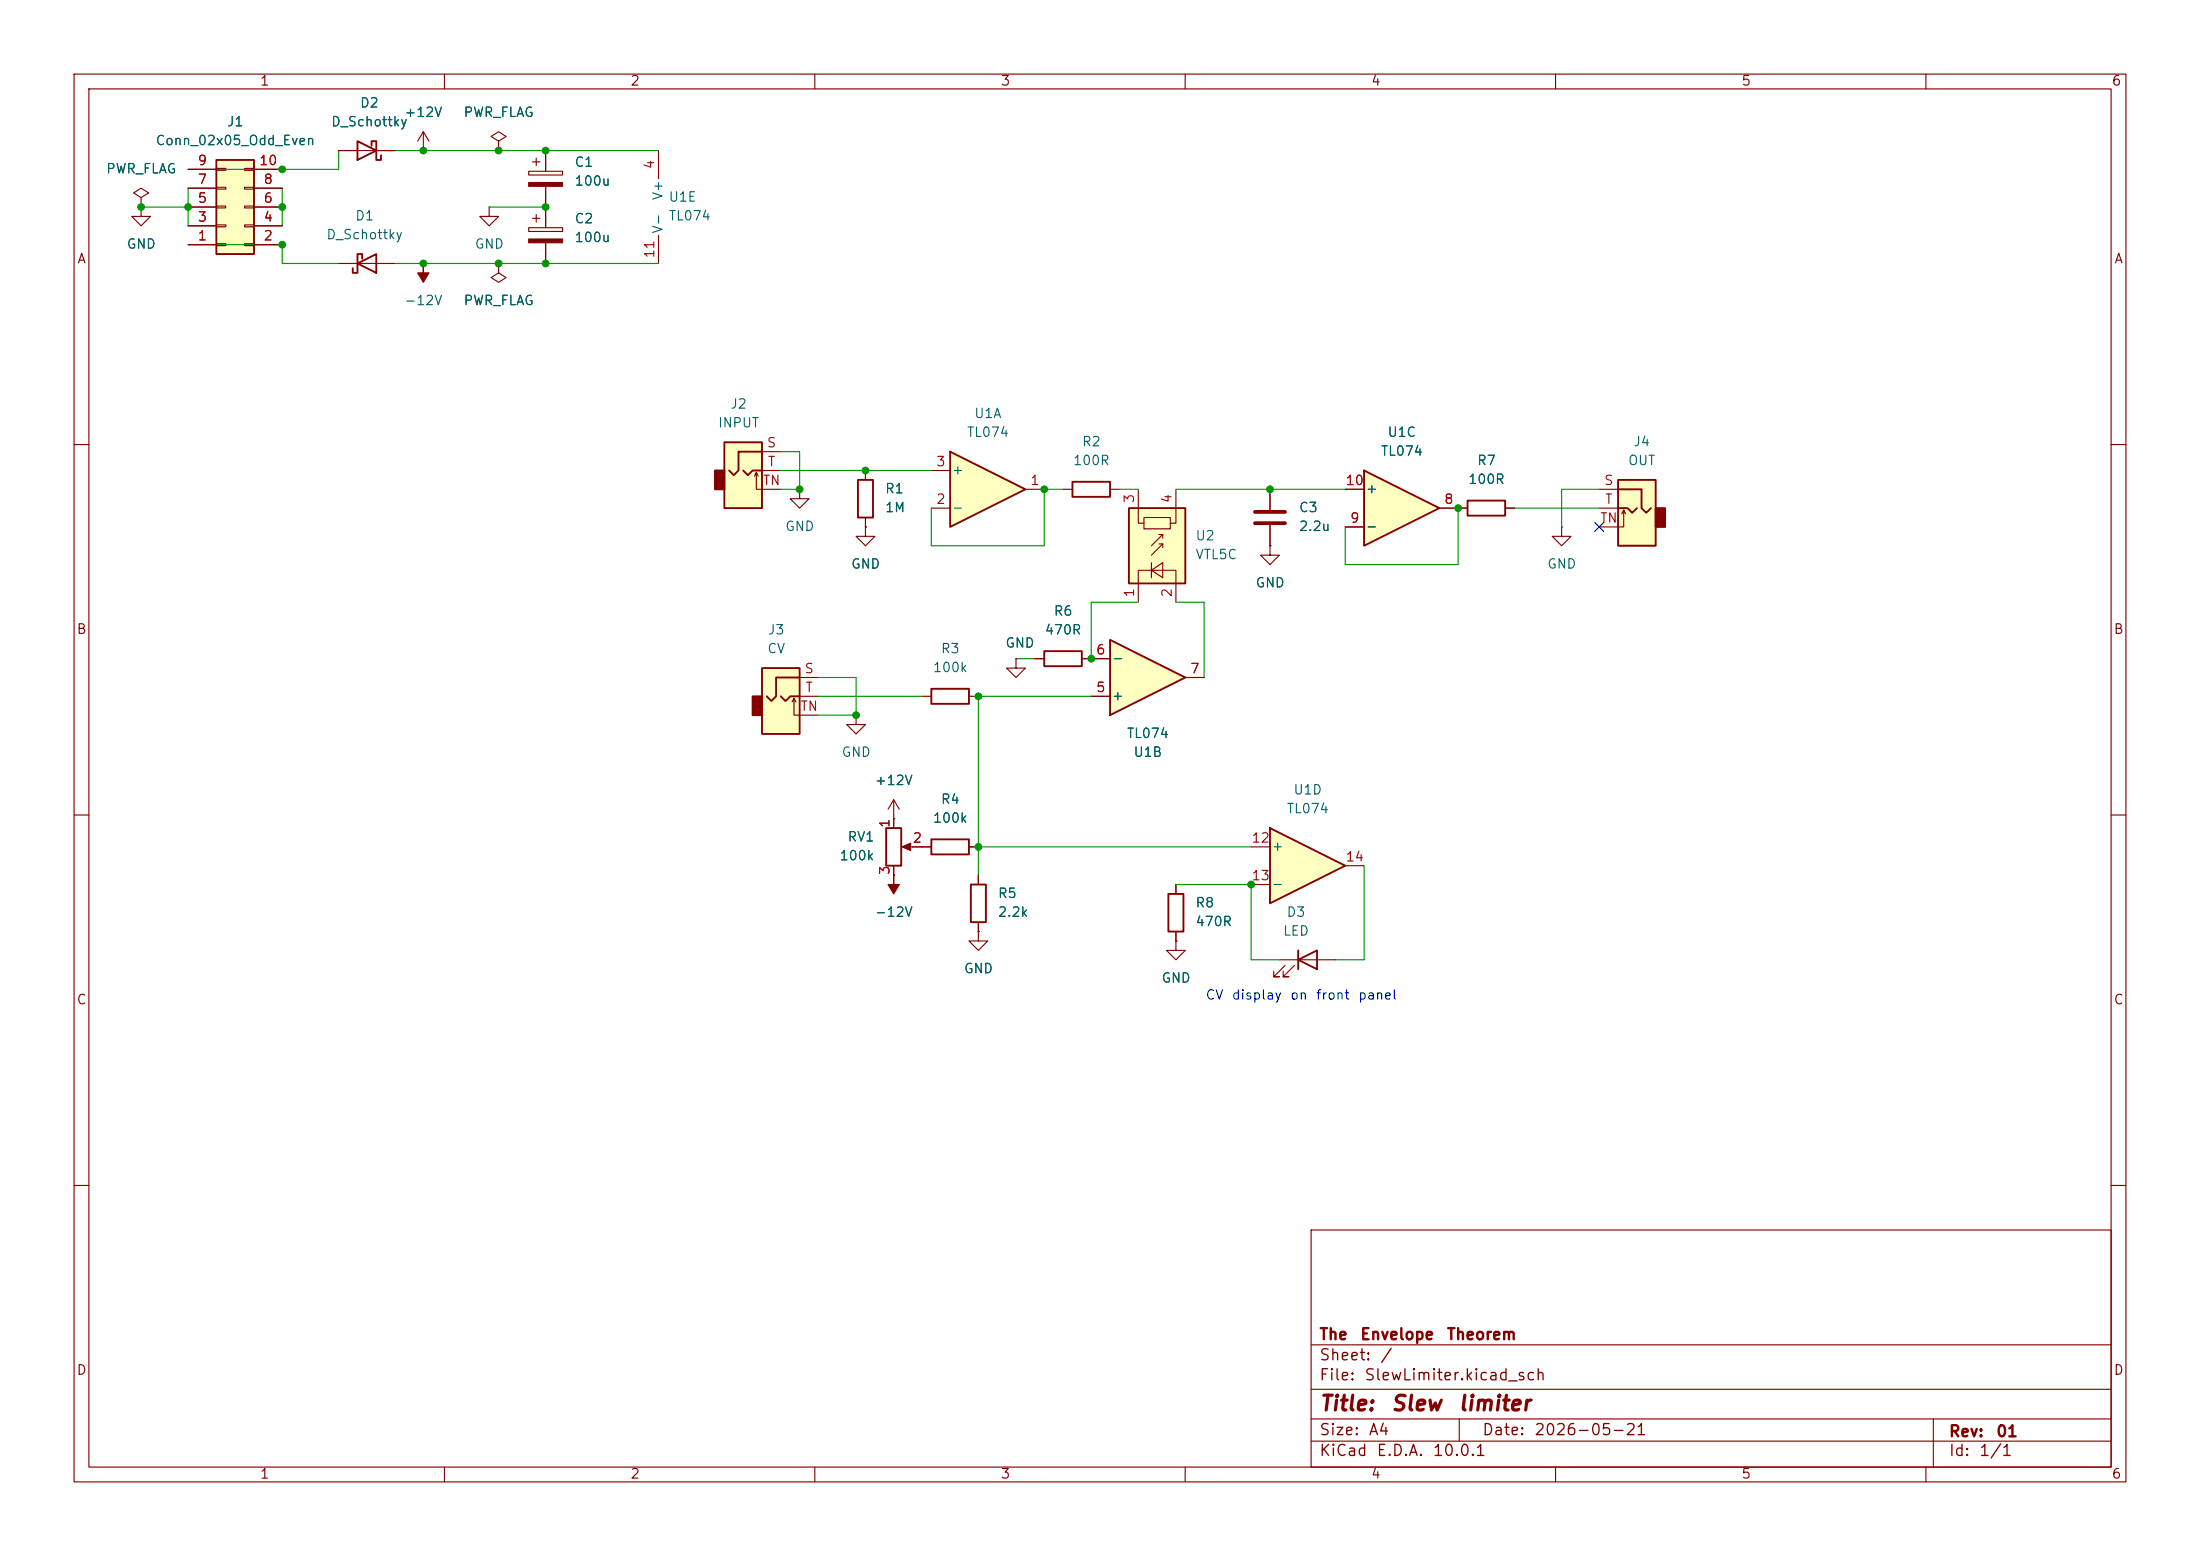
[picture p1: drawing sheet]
<svg xmlns="http://www.w3.org/2000/svg" width="297mm" height="210mm" viewBox="0 0 297 210" stroke-linecap="round" stroke-linejoin="round" font-family="sans-serif">
<g fill="none" stroke="#840000" stroke-width=".15">
<path d="M10 10h277v190h-277zM12 12h273v186h-273zM60 10v2M110 10v2M160 10v2M210 10v2M260 10v2M19 27.9v1.3h1.3l-1.3 1.3-1.2-1.3h1.2M19 27.9h.1M19 26.7l1.1-.7-1.1-.6-1 .6 1 .7v1.2M45.7 20.3h7.6M57.1 35.6h.1"/>
<path d="M88.9 20.3v3.8M88.9 31.8v3.8M10 60h2M143.5 66h1.3M149.9 66h1.2M285 60h2M10 110h2M285 110h2M158.7 127v1.3h1.3l-1.3 1.2-1.2-1.2h1.2M158.7 127h.1M172.7 129.5h7.6M173.5 130.3l-1.5 1.5h.7h-.7v-.7"/>
<path d="M174.8 130.3l-1.6 1.5h.8h-.8v-.7M10 160h2M177 166h108v32h-108zM285 160h2M60 198v2M110 198v2M160 198v2M177 194.5h108M177 191.5h108M177 187.5h108M177 181.5h108M197 191.5v3"/>
<path d="M210 198v2M260 198v2M261 191.5v6.5"/>
</g>
<path d="M48.3 19.1l2.5 1.2-2.5 1.3zM50.2 19.7v-.6h.6v2.5h.6v-.6M144.8 65h5.1v2.1h-5.1zM175.3 129.5l2.5-1.2v2.5zM175.3 128.3v2.5" fill="none" stroke="#840000" stroke-width=".25"/>
<path d="M57.1 35.6v1.2h.8l-.8 1.3-.7-1.3h.7z" fill="#840000" stroke="#840000" stroke-width=".15"/>
<path d="M152.4 68.6h7.6v10.1h-7.6z" fill="#ffffc2"/>
<path d="M152.4 68.6h7.6v10.1h-7.6z" fill="none" stroke="#840000" stroke-width=".25"/>
<g fill="none" stroke="#840000" stroke-width=".15">
<path d="M66 27.9v1.3h1.3l-1.3 1.3-1.2-1.3h1.2M66 27.9h.1M67.3 35.6v1.2l-1 .7 1 .6 1-.6-1-.7M67.3 35.6h.1M116.8 71.1v1.3h1.3l-1.3 1.3-1.2-1.3h1.2M116.8 71.1h.1M153.7 66v4.6h.7M154.4 69.9h3.6v1.5h-3.6zM155.4 77l1.6-1.1v2.1zM155.4 75.9v2.1M156.5 73.4h.5v.5M156.5 72.1h.5v.5"/>
<path d="M157 73.4l-1.6 1.5M157 72.1l-1.6 1.6M158.7 66v4.6h-.7M171.4 66v2.8M171.4 70.9v2.8M153.7 81.3v-4.3h5v4.3"/>
</g>
<path d="M169.4 69.1h4.1M169.4 70.6h4.1" fill="none" stroke="#840000" stroke-width=".51"/>
<path d="M29.2 21.6h5.1v12.7h-5.1z" fill="#ffffc2"/>
<path d="M29.2 21.6h5.1v12.7h-5.1z" fill="none" stroke="#840000" stroke-width=".25"/>
<g fill="none" stroke="#840000" stroke-width=".15">
<path d="M25.4 33h3.8M25.4 30.5h3.8M25.4 27.9h3.8M25.4 25.4h3.8M25.4 22.9h3.8M29.2 32.9h1.3v.2h-1.3zM29.2 30.4h1.3v.2h-1.3zM29.2 27.8h1.3v.3h-1.3zM29.2 25.3h1.3v.2h-1.3zM29.2 22.7h1.3v.3h-1.3zM33 32.9h1.3v.2h-1.3zM33 30.4h1.3v.2h-1.3z"/>
<path d="M33 27.8h1.3v.3h-1.3zM33 25.3h1.3v.2h-1.3zM33 22.7h1.3v.3h-1.3zM34.3 33h3.8M34.3 30.5h3.8M34.3 27.9h3.8M34.3 25.4h3.8M34.3 22.9h3.8"/>
</g>
<path d="M184.1 63.5l10.2 5.1-10.2 5.1z" fill="#ffffc2"/>
<path d="M184.1 63.5l10.2 5.1-10.2 5.1z" fill="none" stroke="#840000" stroke-width=".25"/>
<path d="M181.6 71.1h2.5M181.6 66h2.5M194.3 68.6h2.5" fill="none" stroke="#840000" stroke-width=".15"/>
<path d="M218.4 64.8h5.1v8.9h-5.1z" fill="#ffffc2"/>
<path d="M223.5 68.6h1.3v2.5h-1.3z" fill="#840000" stroke="#840000" stroke-width=".25"/>
<path d="M48.3 35.6l2.5-1.3v2.5zM48.9 34.9v-.6h-.6v2.5h-.7v-.6M218.4 64.8h5.1v8.9h-5.1zM218.4 68.6h1.3l.6 .6 .7-.6M218.4 66h3.2v2.6l.6 .6 .7-.6" fill="none" stroke="#840000" stroke-width=".25"/>
<path d="M45.7 35.6h7.6M171.4 73.7v1.2h1.3l-1.3 1.3-1.2-1.3h1.2M171.4 73.7h.1M210.8 71.1v1.3h1.3l-1.3 1.3-1.3-1.3h1.3M210.8 71.1h.1M215.9 66h2.5M215.9 68.6h2.5M219.2 68.8l-.3 .5M219.5 69.3l-.3-.5v2.3h-3.3" fill="none" stroke="#840000" stroke-width=".15"/>
<path d="M171.4 111.8l10.2 5-10.2 5.1z" fill="#ffffc2"/>
<path d="M198.1 67.6h5.1v2h-5.1zM171.4 111.8l10.2 5-10.2 5.1z" fill="none" stroke="#840000" stroke-width=".25"/>
<g fill="none" stroke="#840000" stroke-width=".15">
<path d="M57.1 17.8l-.7 1.3M57.1 17.8l.8 1.3M57.1 17.8v2.5M67.3 19.1l1-.7-1-.6-1 .6 1 .7v1.2M57.1 20.3h.1M67.3 20.3h.1M71.4 23.1h4.5v.5h-4.5zM71.4 30.7h4.5v.5h-4.5zM71.9 21.8h1M71.9 29.5h1M72.4 21.3v1.1M72.4 29v1"/>
<path d="M73.7 20.3v2.8M73.7 25.1v5.6M73.7 32.8v2.8M196.8 68.6h1.3M203.2 68.6h1.3M168.9 114.3h2.5M168.9 119.4h2.5M181.6 116.8h2.5"/>
</g>
<g fill="#840000" stroke="#840000" stroke-width=".15">
<path d="M71.4 24.6h4.5v.5h-4.5z"/>
<path d="M71.4 32.3h4.5v.5h-4.5z"/>
</g>
<path d="M149.9 86.4l10.1 5-10.1 5.1z" fill="#ffffc2"/>
<path d="M141 87.9h5v2h-5zM149.9 86.4l10.1 5-10.1 5.1zM131.1 119.4h2v5.1h-2zM157.7 120.7h2.1v5h-2.1z" fill="none" stroke="#840000" stroke-width=".25"/>
<path d="M139.7 88.9h1.3M146 88.9h3.9M147.3 94h2.6M160 91.4h2.6M132.1 118.1v1.3M158.7 119.4v1.3M132.1 125.7v1.3h1.2l-1.2 1.3-1.3-1.3h1.3M132.1 125.7h.1M132.1 124.5v1.2M158.7 125.7v1.3" fill="none" stroke="#840000" stroke-width=".15"/>
<path d="M128.3 61l10.1 5-10.1 5.1z" fill="#ffffc2"/>
<path d="M128.3 61l10.1 5-10.1 5.1z" fill="none" stroke="#840000" stroke-width=".25"/>
<path d="M107.9 66v1.3h1.3l-1.3 1.3-1.2-1.3h1.2M107.9 66h.1M125.7 68.6h2.6M125.7 63.5h2.6M138.4 66h2.6" fill="none" stroke="#840000" stroke-width=".15"/>
<path d="M97.8 59.7h5.1v8.9h-5.1z" fill="#ffffc2"/>
<path d="M96.5 63.5h1.3v2.5h-1.3z" fill="#840000" stroke="#840000" stroke-width=".25"/>
<path d="M97.8 59.7h5.1v8.9h-5.1zM100.3 63.5l.7 .6 .6-.6h1.3M102.9 61h-3.2v2.5l-.6 .6-.7-.6" fill="none" stroke="#840000" stroke-width=".25"/>
<path d="M101.9 64.3l.2-.5v2.2h3.3M102.1 63.8l.3 .5M102.9 61h2.5M102.9 63.5h2.5" fill="none" stroke="#840000" stroke-width=".15"/>
<path d="M102.9 90.2h5v8.9h-5z" fill="#ffffc2"/>
<path d="M101.6 94h1.3v2.5h-1.3z" fill="#840000" stroke="#840000" stroke-width=".25"/>
<path d="M115.8 64.8h2.1v5.1h-2.1zM102.9 90.2h5v8.9h-5zM105.4 94l.6 .6 .7-.6h1.2M107.9 91.4h-3.1v2.6l-.7 .6-.6-.6M125.7 93h5.1v2h-5.1zM119.6 111.8h2.1v5h-2.1zM125.7 113.3h5.1v2h-5.1z" fill="none" stroke="#840000" stroke-width=".25"/>
<g fill="none" stroke="#840000" stroke-width=".15">
<path d="M19 27.9h.1M25.4 33h3.8M25.4 30.5h3.8M25.4 27.9h3.8M25.4 25.4h3.8M25.4 22.9h3.8M34.3 33h3.8M34.3 30.5h3.8M34.3 27.9h3.8M34.3 25.4h3.8M34.3 22.9h3.8M45.7 20.3h2.6"/>
<path d="M50.8 20.3h2.5M57.1 20.3h.1M67.3 20.3h.1M67.3 35.6h.1M73.7 20.3v2.8M73.7 25.1v5.6M73.7 32.8v2.8M116.8 71.1h.1M116.8 63.5v1.3M116.8 69.9v1.2M171.4 73.7h.1M171.4 66v2.8"/>
<path d="M171.4 70.9v2.8M181.6 71.1h2.5M181.6 66h2.5M194.3 68.6h3.8M203.2 68.6h1.3M106.9 94.7l.3-.5v2.3h3.3M107.2 94.2l.2 .5M107.9 91.4h2.6M107.9 94h2.6M115.6 96.5v1.3h1.2l-1.2 1.3-1.3-1.3h1.3M115.6 96.5h.1M124.5 94h1.2"/>
<path d="M130.8 94h1.3M137.2 88.9v1.3h1.2l-1.2 1.2-1.3-1.2h1.3M137.2 88.9h.1M139.7 88.9h1.3M146 88.9h3.9M147.3 94h2.6M160 91.4h2.6M120.6 118.1h.1M120.6 110.5h.1M120.6 108v3.8M120.6 116.8v1.3M120.6 108l-.7 1.2"/>
<path d="M120.6 108l.8 1.2M122.2 114.3h3.5M130.8 114.3h1.3M132.1 118.1v1.3M158.7 119.4v1.3M132.1 125.7h.1M132.1 124.5v1.2M158.7 127h.1M158.7 125.7v1.3"/>
</g>
<g fill="#840000" stroke="#840000" stroke-width=".15">
<path d="M121.8 114.3l1.1-.5v1z"/>
<path d="M120.6 118.1v1.3h.8l-.8 1.3-.7-1.3h.7z"/>
</g>
<g fill="none" stroke="#009600" stroke-width=".15">
<path d="M19 27.9h6.4M25.4 33h12.7v2.6h7.6M25.4 25.4v5.1M38.1 25.4v5.1M45.7 20.3v2.6h-20.3M53.3 35.6h35.6M53.3 20.3h35.6M66 27.9h7.7M105.4 61h2.5v5h-2.5M105.4 63.5h20.3M143.5 66h-2.5v7.7h-15.3v-5.1M151.1 66h2.6"/>
<path d="M158.7 66h22.9M196.8 68.6v7.6h-15.2v-5.1M204.5 68.6h11.4M215.9 66h-5.1v5.1M110.5 94h14M110.5 91.4h5.1v5.1h-5.1M137.2 88.9h2.5M147.3 94h-15.2v24.1M153.7 81.3h-6.4v7.6M158.7 81.3h3.9v10.1M132.1 114.3h36.8M158.7 119.4h10.2v10.1h3.8"/>
<path d="M184.1 116.8v12.7h-3.8"/>
</g>
<path d="M215.3 70.5l1.2 1.2M216.5 70.5l-1.2 1.2" fill="none" stroke="#000084" stroke-width=".15"/>
<g fill="#009600" stroke="#009600" stroke-width=".14">
<circle cx="57.1" cy="20.3" r=".46"/>
<circle cx="25.4" cy="27.9" r=".46"/>
<circle cx="19" cy="27.9" r=".46"/>
<circle cx="38.1" cy="33" r=".46"/>
<circle cx="38.1" cy="22.9" r=".46"/>
<circle cx="38.1" cy="27.9" r=".46"/>
<circle cx="57.1" cy="35.6" r=".46"/>
<circle cx="67.3" cy="20.3" r=".46"/>
<circle cx="73.7" cy="20.3" r=".46"/>
<circle cx="73.7" cy="35.6" r=".46"/>
<circle cx="73.7" cy="27.9" r=".46"/>
<circle cx="67.3" cy="35.6" r=".46"/>
<circle cx="168.9" cy="119.4" r=".46"/>
<circle cx="171.4" cy="66" r=".46"/>
<circle cx="196.8" cy="68.6" r=".46"/>
<circle cx="147.3" cy="88.9" r=".46"/>
<circle cx="141" cy="66" r=".46"/>
<circle cx="107.9" cy="66" r=".46"/>
<circle cx="116.8" cy="63.5" r=".46"/>
<circle cx="132.1" cy="114.3" r=".46"/>
<circle cx="115.6" cy="96.5" r=".46"/>
<circle cx="132.1" cy="94" r=".46"/>
</g>
<g font-size="2" fill="#840000">
<text x="178" y="190.9">Title:</text>
<text x="187.7" y="190.9">Slew</text>
<text x="196.7" y="190.9">limiter</text>
</g>
<g font-size="1.5" fill="#840000">
<text x="178" y="184">Sheet:</text>
<text x="178" y="181.2">The</text>
<text x="183.5" y="181.2">Envelope</text>
<text x="186.2" y="184">/</text>
<text x="195.2" y="181.2">Theorem</text>
<text x="178" y="186.7">File:</text>
<text x="184.1" y="186.7">SlewLimiter.kicad_sch</text>
<text x="178" y="196.9">KiCad</text>
<text x="178" y="194.1">Size:</text>
<text x="184.7" y="194.1">A4</text>
<text x="185.7" y="196.9">E.D.A.</text>
<text x="193.3" y="196.9">10.0.1</text>
<text x="200" y="194.1">Date:</text>
<text x="207" y="194.1">2026-05-21</text>
<text x="263" y="194.3">Rev:</text>
<text x="263" y="196.9">Id:</text>
<text x="267.1" y="196.9">1/1</text>
<text x="269.4" y="194.3">01</text>
</g>
<g font-size="1.3" fill="#840000">
<text x="35" y="11.9">1</text>
<text x="85" y="11.9">2</text>
<text x="135" y="11.9">3</text>
<text x="185" y="11.9">4</text>
<text x="235" y="11.9">5</text>
<text x="285" y="11.9">6</text>
<text x="10.3" y="35.9">A</text>
<text x="285.3" y="35.9">A</text>
<text x="10.3" y="85.9">B</text>
<text x="285.3" y="85.9">B</text>
<text x="10.3" y="135.9">C</text>
<text x="285.3" y="135.9">C</text>
<text x="10.3" y="185.9">D</text>
<text x="285.3" y="185.9">D</text>
<text x="35" y="199.9">1</text>
<text x="85" y="199.9">2</text>
<text x="135" y="199.9">3</text>
<text x="185" y="199.9">4</text>
<text x="235" y="199.9">5</text>
<text x="285" y="199.9">6</text>
</g>
<g font-size="1.3" fill="#006464">
<text x="30.6" y="17.4">J1</text>
<text x="44.6" y="17.4">D_Schottky</text>
<text x="48.5" y="14.8">D2</text>
<text x="54.5" y="16.1">+12V</text>
<text x="62.5" y="16.1">PWR_FLAG</text>
<text x="14.2" y="23.7">PWR_FLAG</text>
<text x="20.9" y="19.9">Conn_02x05_Odd_Even</text>
<text x="77.5" y="22.8">C1</text>
<text x="77.5" y="25.4">100u</text>
<text x="89.8" y="27.1" transform="rotate(-90 89.8 27.1)">V+</text>
<text x="90.2" y="27.5">U1E</text>
<text x="17" y="33.9">GND</text>
<text x="44" y="32.6">D_Schottky</text>
<text x="47.9" y="30.1">D1</text>
<text x="64" y="33.9">GND</text>
<text x="77.5" y="30.5">C2</text>
<text x="77.5" y="33">100u</text>
<text x="89.8" y="31.6" transform="rotate(-90 89.8 31.6)">V-</text>
<text x="90.2" y="30.1">TL074</text>
<text x="54.5" y="41.5">-12V</text>
<text x="62.5" y="41.5">PWR_FLAG</text>
<text x="96.8" y="58">INPUT</text>
<text x="98.5" y="55.5">J2</text>
<text x="130.4" y="59.3">TL074</text>
<text x="131.4" y="56.7">U1A</text>
<text x="187.2" y="59.3">U1C</text>
<text x="128.4" y="64.4">+</text>
<text x="144.8" y="63.1">100R</text>
<text x="146" y="60.6">R2</text>
<text x="186.3" y="61.8">TL074</text>
<text x="198.1" y="65.6">100R</text>
<text x="199.3" y="63.1">R7</text>
<text x="219.7" y="63.1">OUT</text>
<text x="220.4" y="60.6">J4</text>
<text x="105.9" y="72">GND</text>
<text x="119.4" y="66.9">R1</text>
<text x="119.4" y="69.4">1M</text>
<text x="128.4" y="69.4">-</text>
<text x="175.3" y="69.4">C3</text>
<text x="175.3" y="72">2.2u</text>
<text x="184.3" y="72">-</text>
<text x="184.3" y="66.9">+</text>
<text x="114.8" y="77.1">GND</text>
<text x="161.3" y="73.3">U2</text>
<text x="161.3" y="75.8">VTL5C</text>
<text x="208.8" y="77.1">GND</text>
<text x="142.2" y="83.4">R6</text>
<text x="169.4" y="79.6">GND</text>
<text x="103.5" y="88.5">CV</text>
<text x="103.6" y="86">J3</text>
<text x="126.9" y="88.5">R3</text>
<text x="135.6" y="87.7">GND</text>
<text x="141" y="86">470R</text>
<text x="150" y="89.8">-</text>
<text x="125.8" y="91">100k</text>
<text x="150" y="94.8">+</text>
<text x="152" y="99.9">TL074</text>
<text x="113.5" y="102.5">GND</text>
<text x="118" y="106.3">+12V</text>
<text x="152.9" y="102.5">U1B</text>
<text x="174.5" y="107.5">U1D</text>
<text x="114.3" y="113.9">RV1</text>
<text x="125.8" y="111.4">100k</text>
<text x="126.9" y="108.8">R4</text>
<text x="173.6" y="110.1">TL074</text>
<text x="113.2" y="116.4">100k</text>
<text x="171.6" y="115.2">+</text>
<text x="118" y="124.1">-12V</text>
<text x="134.6" y="121.5">R5</text>
<text x="134.6" y="124.1">2.2k</text>
<text x="161.3" y="122.8">R8</text>
<text x="161.3" y="125.3">470R</text>
<text x="171.6" y="120.2">-</text>
<text x="173.6" y="124.1">D3</text>
<text x="130" y="131.7">GND</text>
<text x="173.1" y="126.6">LED</text>
<text x="156.7" y="132.9">GND</text>
</g>
<g font-size="1.3" fill="#a90000">
<text x="26.6" y="22.6">9</text>
<text x="34.9" y="22.6">10</text>
<text x="88.6" y="22.9" transform="rotate(-90 88.6 22.9)">4</text>
<text x="26.6" y="27.7">5</text>
<text x="26.6" y="25.1">7</text>
<text x="35.5" y="27.7">6</text>
<text x="35.5" y="25.1">8</text>
<text x="26.6" y="32.8">1</text>
<text x="26.6" y="30.2">3</text>
<text x="35.5" y="32.8">2</text>
<text x="35.5" y="30.2">4</text>
<text x="88.6" y="35" transform="rotate(-90 88.6 35)">11</text>
<text x="102.9" y="65.8">TN</text>
<text x="103.4" y="60.7">S</text>
<text x="103.6" y="63.2">T</text>
<text x="126.3" y="63.2">3</text>
<text x="139" y="65.8">1</text>
<text x="181.6" y="65.8">10</text>
<text x="216.5" y="65.8">S</text>
<text x="126.3" y="68.3">2</text>
<text x="153.4" y="68" transform="rotate(-90 153.4 68)">3</text>
<text x="158.5" y="68" transform="rotate(-90 158.5 68)">4</text>
<text x="182.2" y="70.9">9</text>
<text x="194.9" y="68.3">8</text>
<text x="215.9" y="70.9">TN</text>
<text x="216.6" y="68.3">T</text>
<text x="153.4" y="80.7" transform="rotate(-90 153.4 80.7)">1</text>
<text x="158.5" y="80.7" transform="rotate(-90 158.5 80.7)">2</text>
<text x="147.9" y="88.6">6</text>
<text x="108.5" y="91.2">S</text>
<text x="108.6" y="93.7">T</text>
<text x="147.9" y="93.7">5</text>
<text x="160.6" y="91.2">7</text>
<text x="108" y="96.3">TN</text>
<text x="120.4" y="111.8" transform="rotate(-90 120.4 111.8)">1</text>
<text x="120.4" y="118.2" transform="rotate(-90 120.4 118.2)">3</text>
<text x="123.1" y="114">2</text>
<text x="168.9" y="114">12</text>
<text x="168.9" y="119.1">13</text>
<text x="181.6" y="116.6">14</text>
</g>
<g font-size="1.3" fill="#0000c2">
<text x="162.7" y="135.2">CV</text>
<text x="166.2" y="135.2">display</text>
<text x="174.1" y="135.2">on</text>
<text x="177.6" y="135.2">front</text>
<text x="183.3" y="135.2">panel</text>
</g>
</svg>
